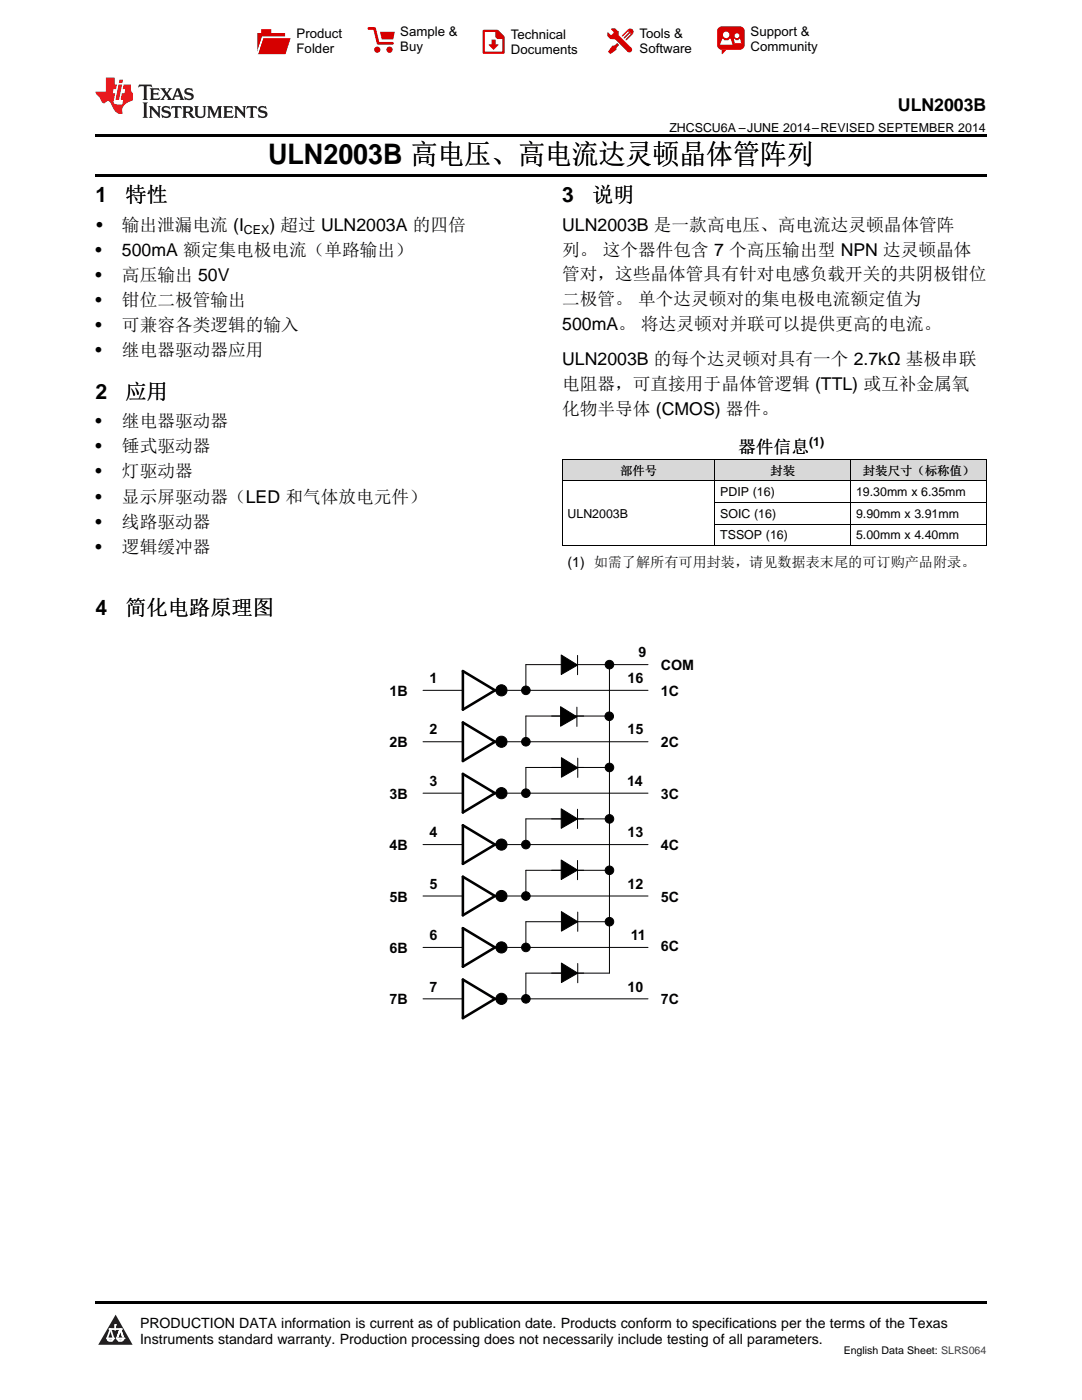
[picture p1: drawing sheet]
<svg xmlns="http://www.w3.org/2000/svg" width="216mm" height="279mm" viewBox="0 0 216 279" stroke-linecap="round" stroke-linejoin="round" font-family="sans-serif">
<g fill="#d8d8d8">
<path d="M112.2 91.7h30.5v4.3h-30.5z"/>
<path d="M142.7 91.7h27.1v4.3h-27.1z"/>
<path d="M169.8 91.7h27v4.3h-27z"/>
</g>
<path d="M23.1 262.4l3.4 6h-6.9z" fill="#231f20"/>
<path d="M21.4 267.1h1.2l-.3 .5h-.3a.55 .55 0 0 1-.6-.5z" fill-rule="evenodd" fill="#fff"/>
<path d="M21.4 267.1h1.2l-.3 .5h-.3a.55 .55 0 0 1-.6-.5z" fill="none" stroke="#231f20" stroke-width=".34"/>
<path d="M21.4 267.1l1.2 .1-.3 .4h-.5z" fill="none" stroke="#fff" stroke-width=".34"/>
<path d="M23 265.3h.1" fill="none" stroke="#fff" stroke-width=".34"/>
<path d="M23 264.4v.9z" fill="#fff"/>
<path d="M23 264.4v.9z" fill="none" stroke="#fff" stroke-width=".34"/>
<circle cx="23" cy="264.4" r=".17" fill="#fff"/>
<path d="M21.9 265.2h.1" fill="none" stroke="#fff" stroke-width=".34"/>
<path d="M21.9 265.2h2.3z" fill="#fff"/>
<path d="M21.9 265.2h2.3z" fill="none" stroke="#fff" stroke-width=".34"/>
<circle cx="24.2" cy="265.2" r=".17" fill="#fff"/>
<path d="M23.3 267.1h.1" fill="none" stroke="#fff" stroke-width=".34"/>
<path d="M24 265.2l-.7 1.9z" fill="#fff"/>
<path d="M24 265.2l-.7 1.9z" fill="none" stroke="#fff" stroke-width=".34"/>
<path d="M24 265.2l.7 1.9z" fill="#fff"/>
<path d="M24 265.2l.7 1.9z" fill="none" stroke="#fff" stroke-width=".34"/>
<path d="M24.6 267.1h.1" fill="none" stroke="#fff" stroke-width=".34"/>
<circle cx="21.4" cy="267.1" r=".17" fill="#fff"/>
<path d="M22.1 265.2l-.7 1.9z" fill="#fff"/>
<path d="M22.1 265.2l-.7 1.9z" fill="none" stroke="#fff" stroke-width=".34"/>
<path d="M22.1 265.2l.5 1.9z" fill="#fff"/>
<path d="M22.1 265.2l.5 1.9z" fill="none" stroke="#fff" stroke-width=".34"/>
<circle cx="22.6" cy="267.1" r=".17" fill="#fff"/>
<path d="M23.4 267.1h1.3a.65 .65 0 0 1-.7 .5 .65 .65 0 0 1-.6-.5z" fill-rule="evenodd" fill="#fff"/>
<path d="M23.4 267.1h1.3a.65 .65 0 0 1-.7 .5 .65 .65 0 0 1-.6-.5z" fill="none" stroke="#231f20" stroke-width=".34"/>
<path d="M23.4 267.1h1.3l-.4 .5h-.6z" fill="none" stroke="#fff" stroke-width=".34"/>
<path d="M23.3 267.1h.1" fill="none" stroke="#fff" stroke-width=".34"/>
<circle cx="24.7" cy="267.1" r=".17" fill="#fff"/>
<g fill="#000">
<path d="M19 34.8h177.8v.5h-177.8zM19 26.8h177.8v.6h-177.8zM112.2 108.9h.1zM169.7 108.9h.1zM196.7 108.9h.1zM19 259.7h177.8v.5h-177.8z"/>
<circle cx="100.1" cy="137.8" r="1.11"/>
<circle cx="100.1" cy="148" r="1.11"/>
<circle cx="100.1" cy="158.3" r="1.11"/>
<circle cx="100.1" cy="168.6" r="1.11"/>
<circle cx="100.1" cy="178.8" r="1.11"/>
<circle cx="100.1" cy="189.1" r="1.11"/>
<circle cx="100.1" cy="199.3" r="1.11"/>
</g>
<g fill="none" stroke="#000" stroke-width=".2">
<path d="M112.2 96h84.6M112.2 91.7h84.6M112.2 91.7v17.2M142.6 91.7v17.2M169.7 91.7v17.2M196.8 91.7v17.2M112.2 108.9h84.6M142.7 104.6h54.1M142.7 100.3h54.1M84.4 137.8h8M101.3 137.8h28M112 130.7l3.2 2-3.2 1.9z"/>
<path d="M115.2 130.8v3.9M121.6 132.6v61.6h-16.7v5.1M129.3 132.6h-24.4v5.2M84.4 158.3h8M84.4 148h8M101.3 158.3h28M101.3 148h28M111.9 141l3.2 2.1-3.2 1.8zM112 151.2l3.3 2-3.3 1.9zM115.1 141.1v3.9M115.3 151.3v3.9M121.6 142.9h-16.7v5.1"/>
<path d="M121.6 153.2h-16.7v5.1M84.4 178.8h8M84.4 168.6h8M101.3 178.8h28M101.3 168.6h28M112 161.4l3.2 2-3.2 1.9zM112 171.6l3.2 2-3.2 1.9zM115.2 161.5v3.8M115.2 171.7v3.9M121.6 163.4h-16.7v5.2M121.6 173.7h-16.7v5.1M84.4 199.3h8"/>
<path d="M84.4 189.1h8M101.3 199.3h28M101.3 189.1h28M112 181.9l3.3 2-3.3 1.9zM112 192.2l3.3 2-3.3 1.9zM115.3 182v3.9M115.3 192.3v3.8M121.6 183.9h-16.7v5.2"/>
<circle cx="100.1" cy="137.8" r="1.11"/>
<circle cx="104.9" cy="137.8" r=".86"/>
<circle cx="121.6" cy="132.6" r=".86"/>
<circle cx="100.1" cy="148" r="1.11"/>
<circle cx="100.1" cy="158.3" r="1.11"/>
<circle cx="104.9" cy="158.3" r=".86"/>
<circle cx="104.9" cy="148" r=".86"/>
<circle cx="121.6" cy="142.9" r=".86"/>
<circle cx="121.6" cy="153.2" r=".86"/>
<circle cx="100.1" cy="168.6" r="1.11"/>
<circle cx="100.1" cy="178.8" r="1.11"/>
<circle cx="104.9" cy="178.8" r=".86"/>
<circle cx="104.9" cy="168.6" r=".86"/>
<circle cx="121.6" cy="163.4" r=".86"/>
<circle cx="121.6" cy="173.7" r=".86"/>
<circle cx="100.1" cy="189.1" r="1.11"/>
<circle cx="100.1" cy="199.3" r="1.11"/>
<circle cx="104.9" cy="199.3" r=".86"/>
<circle cx="104.9" cy="189.1" r=".86"/>
<circle cx="121.6" cy="183.9" r=".86"/>
</g>
<path d="M92.4 133.9l6.4 3.9-6.4 3.8zM92.4 144.2l6.4 3.8-6.4 3.9zM92.4 154.4l6.4 3.9-6.4 3.8zM92.4 164.7l6.4 3.9-6.4 3.8zM92.4 175l6.4 3.8-6.4 3.9zM92.4 185.2l6.4 3.9-6.4 3.8zM92.4 195.5l6.4 3.8-6.4 3.9z" fill="none" stroke="#000" stroke-width=".51"/>
<g fill="#000">
<path d="M112 130.7l3.2 2-3.2 1.9zM111.9 141l3.2 2.1-3.2 1.8zM112 151.2l3.3 2-3.3 1.9zM112 161.4l3.2 2-3.2 1.9zM112 171.6l3.2 2-3.2 1.9zM112 181.9l3.3 2-3.3 1.9zM112 192.2l3.3 2-3.3 1.9z"/>
<circle cx="104.9" cy="137.8" r=".86"/>
<circle cx="121.6" cy="132.6" r=".86"/>
<circle cx="104.9" cy="158.3" r=".86"/>
<circle cx="104.9" cy="148" r=".86"/>
<circle cx="121.6" cy="142.9" r=".86"/>
<circle cx="121.6" cy="153.2" r=".86"/>
<circle cx="104.9" cy="178.8" r=".86"/>
<circle cx="104.9" cy="168.6" r=".86"/>
<circle cx="121.6" cy="163.4" r=".86"/>
<circle cx="121.6" cy="173.7" r=".86"/>
<circle cx="104.9" cy="199.3" r=".86"/>
<circle cx="104.9" cy="189.1" r=".86"/>
<circle cx="121.6" cy="183.9" r=".86"/>
</g>
<path d="M27.7 16.9l-.1 .6 .6-.3h.5v.2v2.2l-.2 .4h1l-.2-.4v-2.2v-.2h.5l.6 .3-.2-.6zM29.9 17.6l.2 .4v1.6l-.2 .4h1.9l.1-.6a1.09 1.09 0 0 1-1.3 .1v-.6h.6l.4 .2v-.7l-.2 .2h-.8v-.6l.2-.1a1.01 1.01 0 0 1 1 .3l-.1-.6zM32 17.6l.9 1.2-1 1.2h.9l-.2-.3 .5-.7 .5 .7-.3 .3h1.7l-.2-.3 .1-.4h1l.1 .4-.2 .3h1l-.3-.4-.7-2h-.5l-1 2.2-.8-1.1 .9-1.1h-.9l.2 .2-.4 .7-.4-.7 .2-.2zM35.4 18l.4 1h-.8zM37 17.7a.66 .66 0 0 0-.2 .8 .66 .66 0 0 0 .6 .4l.7 .2 .1 .2a.8 .8 0 0 1-.7 .4 .8 .8 0 0 1-.7-.5l.1 .8 .2-.2a.94 .94 0 0 0 1.1 .1 .94 .94 0 0 0 .4-.9 1.48 1.48 0 0 0-1.3-.6v-.4a1.1 1.1 0 0 1 1.2 .2l-.2-.6-.2 .1-.5-.1zM28.5 20.4l.2 .4v2.3l-.2 .4h1l-.2-.4v-2.3l.2-.4zM29.7 21.2l.2 .4v1.5l-.2 .4h.8l-.3-.4 .1-1.3 1.6 1.8v-2l.2-.4h-.7l.2 .2v1.1l-1.2-1.3zM32.5 21.3a.66 .66 0 0 0-.2 .8 .66 .66 0 0 0 .6 .4l.6 .2 .2 .2a.8 .8 0 0 1-.8 .4 .8 .8 0 0 1-.7-.5l.2 .7 .2-.1a.94 .94 0 0 0 1 .1 .94 .94 0 0 0 .5-1 1.47 1.47 0 0 0-1.3-.6l-.1-.3a1.1 1.1 0 0 1 1.3 .2l-.2-.6-.2 .1-.5-.2zM34.3 21.2l-.2 .6a.64 .64 0 0 1 .8-.3v1.6l-.2 .4h1l-.3-.4 .1-1.6a.66 .66 0 0 1 .8 .3l-.2-.6zM36.3 21.2l.3 .4v1.5l-.3 .4h1l-.2-.2v-.7h.5l.1 .1a.8 .8 0 0 0 1.2 .7l-1-1a.62 .62 0 0 0 .6-.5 .62 .62 0 0 0-.6-.7zM37.1 21.5h.1a.48 .48 0 0 1 .6 0 .48 .48 0 0 1 .1 .6l-.2 .1-.6 .1zM38.7 21.2l.2 .2a2.29 2.29 0 0 0 .4 2 1.05 1.05 0 0 0 1.7-.7v-1.3l.2-.2h-.8l.2 .4v1.1a.61 .61 0 0 1-.6 .6 .61 .61 0 0 1-.6-.6v-1.1l.3-.4zM41.3 21.2l.3 .4v1.5l-.3 .4h.8l-.2-.4v-1.4l.8 1.9 .9-1.9v1.4l-.2 .4h.9l-.2-.4v-1.5l.2-.4h-.8l-.7 1.5-.6-1.5zM44.5 21.2l.2 .4v1.5l-.2 .4h1.9l.2-.6a1.1 1.1 0 0 1-1.4 .2v-.7h.6l.4 .2v-.6l-.2 .1-.8 .1v-.6l.2-.1a1.02 1.02 0 0 1 1.1 .2l-.2-.5zM46.7 21.2l.2 .4v1.5l-.2 .4h.8l-.3-.4 .1-1.3 1.6 1.8v-2l.2-.4h-.7l.2 .2v1.1l-1.2-1.3zM49.3 21.2l-.1 .6a.64 .64 0 0 1 .8-.3v1.6l-.3 .4h1l-.2-.4v-1.6a.66 .66 0 0 1 .8 .3l-.1-.6zM51.7 21.3a.66 .66 0 0 0-.2 .7 .66 .66 0 0 0 .7 .5l.6 .2 .1 .2a.8 .8 0 0 1-.7 .4 .8 .8 0 0 1-.7-.5l.1 .7 .2-.1a.94 .94 0 0 0 1.1 .1 .94 .94 0 0 0 .4-1 1.48 1.48 0 0 0-1.2-.6l-.1-.3a1.1 1.1 0 0 1 1.2 .2l-.2-.6-.1 .1-.6-.2z" fill="#231f20"/>
<path d="M21.1 15.5v2.8h-2v.4l.9 .9a.96 .96 0 0 0 1 1 .59 .59 0 0 1 .5-.4 .59 .59 0 0 1 .5 .3l.4 .8a1.61 1.61 0 0 0 2.1 1.3 1.63 1.63 0 0 1 1.1-2.2l.9-.3v-1.5a1.6 1.6 0 0 1-.4-1.7h-1.4l-.2 .9h.5l-.2 .8h-.5l-.2 1v.3h.5l-.2 .9h-.7a.74 .74 0 0 1-1-.6l.3-1.6h-.5l.2-.8h.5l.1-.9h-.4v-1.4zM23.7 16.9l-.7 3h.8l.6-3zM23.8 15.9l-.1 .7h.7l.2-.7z" fill="#ee1d23"/>
<g fill="#d60000">
<path d="M52.1 5.8h2v.8h2.8v4.2h-5.5v-4.2h.7z" fill-rule="evenodd"/>
<path d="M52.4 7.5h5.6l-1 3.3h-5.6z" fill-rule="evenodd"/>
</g>
<path d="M52.4 7.4h5.7l-.1 .1h-5.5l-1.1 3.3z" fill-rule="evenodd" fill="#fff"/>
<path d="M52.4 7.4h5.7l-.1 .1h-5.5l-1.1 3.3z" fill="none" stroke="#fff" stroke-width=".2"/>
<path d="M73.6 5.7h1.1l.7 2.9h2.9" fill="none" stroke="#d60000" stroke-width=".55"/>
<g fill="#d60000">
<path d="M75.8 6.3h3l-.4 1.6h-2.2z" fill-rule="evenodd"/>
<circle cx="75.3" cy="9.9" r=".62"/>
<circle cx="77.7" cy="9.9" r=".62"/>
</g>
<path d="M96.5 6.2h2.7l1.3 1.2v3.1h-4z" fill="none" stroke="#d60000" stroke-width=".44"/>
<g fill="#d60000">
<path d="M98.1 7.9h.8v1h.5l-.9 1.1-1-1v-.1h.6z" fill-rule="evenodd"/>
<path d="M98.9 6.2h.3l1.3 1.2v.4h-1.3l-.3-.4z" fill-rule="evenodd"/>
<path d="M121.9 5.7h.8l.7 .6 .1 .7 2.5 2.5-.8 .8-2.3-2.3-1.1-.2-.6-.6v-.8l.7 .6 .5-.4v-.2l-.5-.5z" fill-rule="evenodd"/>
<path d="M122.2 9.1h.4l.5-.5 .4 .4-.5 .5v.4l-1.2 .9-.5-.5z" fill-rule="evenodd"/>
<path d="M125.3 5.9a.67 .67 0 0 1 .9 0 .67 .67 0 0 1 0 .9z" fill-rule="evenodd"/>
<path d="M125.3 5.9l.9 .9-1.2 1.2h-.2v-.2l1-.9v-.2h-.2l-.9 1h-.2v-.2l.9-1 .1-.2h-.3l-.9 1h-.2v-.2z" fill-rule="evenodd"/>
<circle cx="125.6" cy="9.9" r=".54"/>
</g>
<path d="M123.3 6.3v.7" fill="none" stroke="#d60000" stroke-width=".2"/>
<g fill="#d60000">
<path d="M143.4 5.5l.6-.2h3.6a.95 .95 0 0 1 1 .9v2.8a.95 .95 0 0 1-1 .9h-3.6a.95 .95 0 0 1-.9-.9v-2.8z" fill-rule="evenodd"/>
<path d="M144 9.9h.9l-.7 .9h-.2z" fill-rule="evenodd"/>
</g>
<g fill="#fff">
<path d="M146.6 8.6h1.3z"/>
<path d="M144.1 7.8h.3l.1 .2h.8l.2-.2h.3l.4 1.1h-2.5z" fill-rule="evenodd"/>
<path d="M146.4 7.8h.3l.1 .2h.5l.2-.2h.2l.2 .8h-1.3z" fill-rule="evenodd"/>
<circle cx="144.9" cy="6.9" r=".65"/>
<circle cx="147" cy="7.1" r=".48"/>
</g>
<text font-size="5.6" x="53.5" y="32.8">ULN2003B 高电压、高电流达灵顿晶体管阵列</text>
<g font-size="4.2">
<text x="19" y="40.4">1</text>
<text x="25" y="40.4">特性</text>
<text x="112.2" y="40.4">3</text>
<text x="118.1" y="40.4">说明</text>
<text x="19" y="79.6">2</text>
<text x="25" y="79.6">应用</text>
<text x="19" y="122.7">4</text>
<text x="25" y="122.7">简化电路原理图</text>
</g>
<g font-size="3.5">
<text x="179.2" y="22.2">ULN2003B</text>
<text x="19.2" y="46.1">•</text>
<text x="24.3" y="46.1">输出泄漏电流 (I</text>
<text x="53.8" y="46.1">) 超过 ULN2003A 的四倍</text>
<text x="112.2" y="46.1">ULN2003B 是一款高电压、高电流达灵顿晶体管阵</text>
<text x="19" y="51.1">•</text>
<text x="24.3" y="51.1">500mA 额定集电极电流（单路输出）</text>
<text x="112.2" y="51">列。 这个器件包含 7 个高压输出型 NPN 达灵顿晶体</text>
<text x="19" y="56.1">•</text>
<text x="24.3" y="56.1">高压输出 50V</text>
<text x="112.2" y="56">管对，这些晶体管具有针对电感负载开关的共阴极钳位</text>
<text x="19" y="61.1">•</text>
<text x="24.3" y="61.1">钳位二极管输出</text>
<text x="112.2" y="60.9">二极管。 单个达灵顿对的集电极电流额定值为</text>
<text x="112.2" y="65.8">500mA。 将达灵顿对并联可以提供更高的电流。</text>
<text x="19" y="66.1">•</text>
<text x="19" y="71.1">•</text>
<text x="24.3" y="66.1">可兼容各类逻辑的输入</text>
<text x="24.3" y="71.1">继电器驱动器应用</text>
<text x="112.2" y="72.8">ULN2003B 的每个达灵顿对具有一个 2.7kΩ 基极串联</text>
<text x="112.2" y="77.8">电阻器，可直接用于晶体管逻辑 (TTL) 或互补金属氧</text>
<text x="112.2" y="82.7">化物半导体 (CMOS) 器件。</text>
<text x="19" y="85.3">•</text>
<text x="24.3" y="85.3">继电器驱动器</text>
<text x="19" y="90.3">•</text>
<text x="19" y="95.3">•</text>
<text x="24.3" y="90.3">锤式驱动器</text>
<text x="24.3" y="95.3">灯驱动器</text>
<text x="147.3" y="90.5">器件信息</text>
<text x="19" y="100.3">•</text>
<text x="24.3" y="100.3">显示屏驱动器（LED 和气体放电元件）</text>
<text x="19" y="105.3">•</text>
<text x="24.3" y="105.3">线路驱动器</text>
<text x="19" y="110.3">•</text>
<text x="24.3" y="110.3">逻辑缓冲器</text>
</g>
<g font-size="2.9">
<text x="127.4" y="131.2">9</text>
<text x="85.7" y="136.3">1</text>
<text x="125.2" y="136.3">16</text>
<text x="131.9" y="133.8">COM</text>
<text x="77.7" y="138.9">1B</text>
<text x="131.9" y="138.9">1C</text>
<text x="77.7" y="149.1">2B</text>
<text x="85.7" y="146.6">2</text>
<text x="125.2" y="146.6">15</text>
<text x="131.9" y="149.1">2C</text>
<text x="77.7" y="159.4">3B</text>
<text x="85.7" y="156.8">3</text>
<text x="125.1" y="156.8">14</text>
<text x="131.9" y="159.4">3C</text>
<text x="85.7" y="167.1">4</text>
<text x="125.2" y="167.1">13</text>
<text x="77.7" y="169.7">4B</text>
<text x="131.9" y="169.7">4C</text>
<text x="77.7" y="179.9">5B</text>
<text x="85.7" y="177.4">5</text>
<text x="125.2" y="177.4">12</text>
<text x="131.9" y="179.9">5C</text>
<text x="77.7" y="190.2">6B</text>
<text x="85.7" y="187.6">6</text>
<text x="125.9" y="187.6">11</text>
<text x="131.9" y="189.8">6C</text>
<text x="85.7" y="197.9">7</text>
<text x="125.2" y="197.9">10</text>
<text x="77.7" y="200.5">7B</text>
<text x="131.9" y="200.5">7C</text>
</g>
<g font-size="2.8">
<text x="113.2" y="113.2">(1) 如需了解所有可用封装，请见数据表末尾的可订购产品附录。</text>
<text x="27.9" y="265">PRODUCTION DATA information is current as of publication date. Products conform to specifications per the terms of the Texas</text>
<text x="27.9" y="268.2">Instruments standard warranty. Production processing does not necessarily include testing of all parameters.</text>
</g>
<g font-size="2.6">
<text x="59.2" y="7.6">Product</text>
<text x="59.2" y="10.6">Folder</text>
<text x="79.9" y="7.3">Sample &amp;</text>
<text x="79.9" y="10.2">Buy</text>
<text x="101.9" y="7.8">Technical</text>
<text x="101.9" y="10.8">Documents</text>
<text x="127.6" y="7.6">Tools &amp;</text>
<text x="127.6" y="10.6">Software</text>
<text x="149.8" y="7.2">Support &amp;</text>
<text x="149.8" y="10.2">Community</text>
</g>
<g font-size="2.5">
<text x="133.6" y="26.3">ZHCSCU6A –JUNE 2014–REVISED SEPTEMBER 2014</text>
<text x="48.7" y="46.8">CEX</text>
<text x="161.4" y="89">(1)</text>
<text x="123.7" y="94.8">部件号</text>
<text x="153.7" y="94.8">封装</text>
<text x="172.2" y="94.8">封装尺寸（标称值）</text>
<text x="143.7" y="99.1">PDIP (16)</text>
<text x="170.8" y="99.1">19.30mm x 6.35mm</text>
<text x="113.2" y="103.4">ULN2003B</text>
<text x="143.7" y="103.4">SOIC (16)</text>
<text x="143.7" y="107.7">TSSOP (16)</text>
<text x="170.8" y="103.4">9.90mm x 3.91mm</text>
<text x="170.8" y="107.7">5.00mm x 4.40mm</text>
</g>
<text font-size="2.1" x="168.3" y="270.2">English Data Sheet: SLRS064</text>
</svg>
